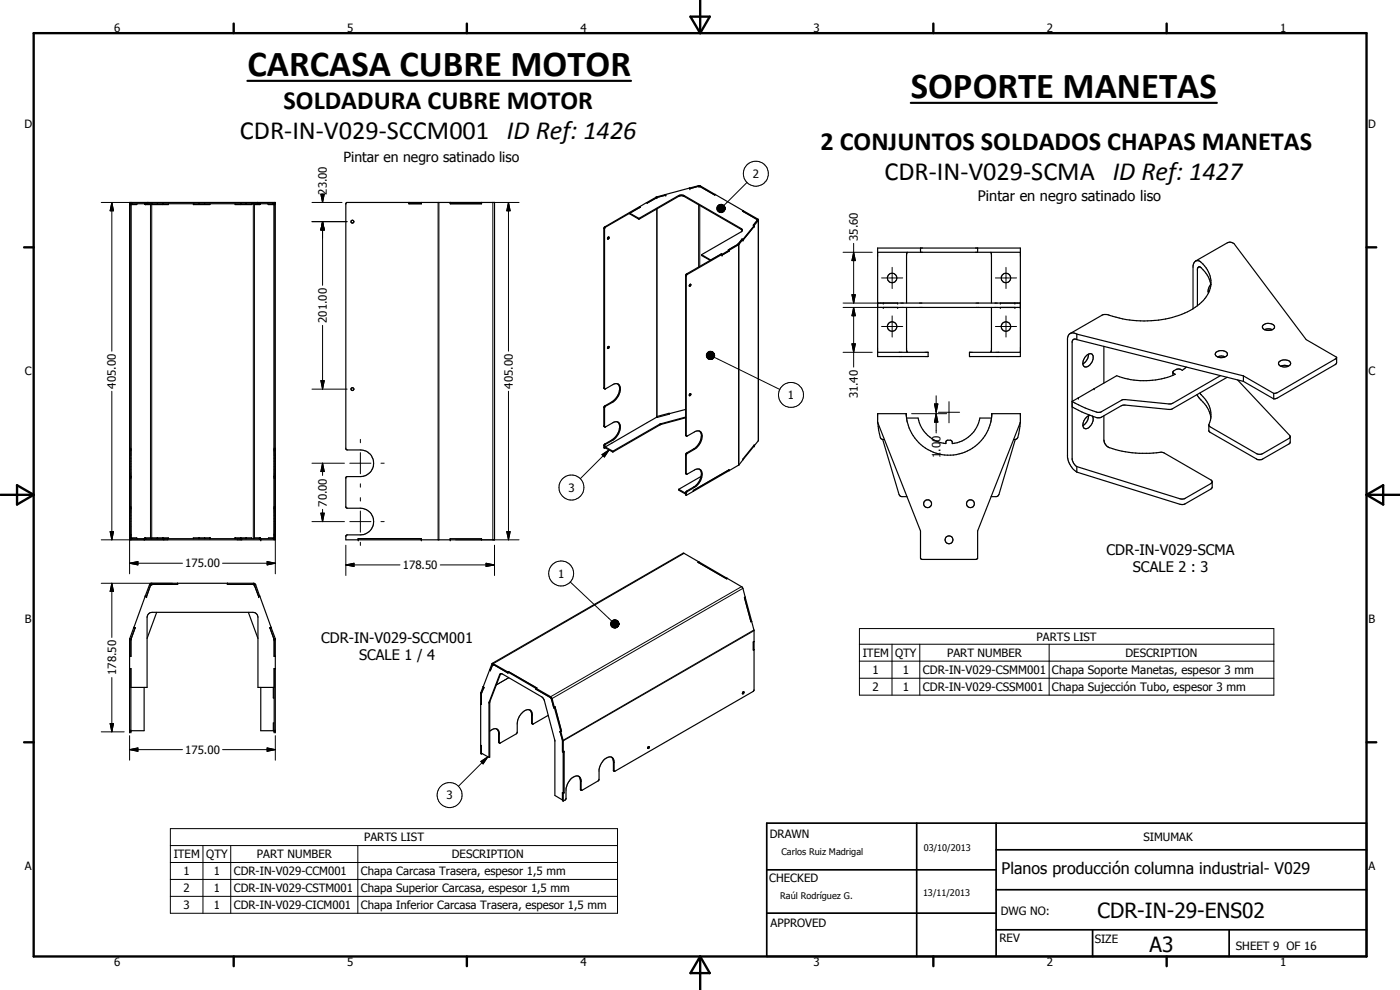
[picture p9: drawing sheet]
<svg xmlns="http://www.w3.org/2000/svg" width="420mm" height="297mm" viewBox="0 0 420 297" stroke-linecap="round" stroke-linejoin="round" font-family="sans-serif">
<g fill="none" stroke="#000" stroke-width=".35">
<path d="M199.7 58.4a11.3 11.3 0 0 0-5.6 2.4M199.7 58.4l.1 .1-2.6 .7-2.9 1.7M199.7 58.4h.1M206.9 56.4l3.2-.6 4.5 2.5-.2 .2M206.9 56.4v.1M206.9 56.4l-7.2 2M209.9 55.9h.1M210 55.9l-3 .7-.1-.2M210 55.9l4.4 2.6M214.4 58.5l.2-.2 8.5 4.9M38.9 60.7h43.7v101.3h-43.7zM39.3 60.7v101.3"/>
<path d="M39.3 61.1h43M39.3 61.1v.3M39.5 61.1l-.2 .3M41.2 61.1l-.2 .3h-1.7M43.6 61.1v.3M43.8 61.1l-.2 .3M44.1 60.7v.4M45.4 61.1l-.2 .3h-1.6M45.5 61.1v.3h5v-.3M58 61.1v.3h5v-.3M70.6 61.1v.3h4.9v-.3M76.1 61.1l.3 .3h1.6"/>
<path d="M77.4 60.7v.4M77.8 61.1l.2 .3M78 61.1v.3M80.3 61.1l.2 .3h1.7M82.2 61.3v.1M82.2 61.4l-.2-.3 .3 .3M82.3 60.7v101.3M103.8 61l.3-.3h44.3v101.3h-44.6l.2-1.4 4.2-.1a4 4 0 0 0 3.9-4 4 4 0 0 0-3.9-4h-3.9l-.5-.4v-8.9l.3-.2h4.1a4 4 0 0 0 3.9-4 4 4 0 0 0-3.9-4h-3.9l-.5-.3zM122.7 60.7v.4h3.7v-.4M135.1 60.7v.4h9.4v-.4M182.6 71.1l-.3 .5M182.6 71.1l-.3 .6"/>
<path d="M182.6 71.1l.2 .1v.3l-.5 .2M191.8 65.5l-2.8-1.5v.2l2.8 1.6M191.8 65.5l11.9-6.8 .9-.2 .7 .2 17.4 10.1 .1 .3-.3 .5-11.9 6.8M191.8 65.8l11.9-6.9 .9-.2 .7 .2 17.2 9.9 .3 .4M191.8 65.5v.3M192.1 62.1l-.2-.1-10.5 6.1-.2 .4v47.9l.3 .3M192.2 62.1l-10.5 6.1-.3 .3v48.1l.2 .1 2.3-1.3a1.48 1.48 0 0 1 1.9 .1 1.48 1.48 0 0 1 .3 1.8 5.2 5.2 0 0 1-2.2 3.3l-2.2 1.3-.3 .4v5.7l.2 .1 2.3-1.3a1.48 1.48 0 0 1 1.9 .1 1.48 1.48 0 0 1 .3 1.8 5.2 5.2 0 0 1-2.2 3.4l-2.2 1.2-.3 .4v.8M194.1 60.8h.1M194.1 60.8l.2 .1M194.3 60.9l-.3-.1-2 1.2 .2 .1M210.6 76.4l2.7 1.6M210.6 76.4v.3l2.5 1.4"/>
<path d="M216.7 76.3l-.2-.1-10.5 6-.2 .4v48.1M216.7 76.3l-10.6 6.2-.2 .3 .2 48.1M218.8 75.3h.1M218.8 75.1l-2.1 1.2M218.8 75.1v.3M218.8 75.3l-2.1 1.2v-.2M223 71.8l-1.4 1.6-2.8 1.7M223 71.8h-.3l-1.3 1.5-2.8 1.7 .2 .1M223.1 63.2l4.5 2.8v66.2l-1.3 1.6M223.1 63.2l-.2 .2 4.3 2.5M223.1 63.2l-.3 .1 4.4 2.6M226.1 67.6l.2 .1"/>
<path d="M226.1 67.6h.1M226.3 67.9l-3.3 4.2v-.3M226.3 67.6v.3M226.3 67.9l-3.3 4.2M226.3 67.7l-3.3 4.1M227.2 65.9l.2 .1-1.3 1.6M227.6 66l-1.3 1.6M263.4 75.7h42.8M272.3 75.7l-.2 .8v14.4M276.3 74.4v1.3M293.4 74.4v1.3M297.3 75.7l.2 .8v14.4"/>
<path d="M358.8 78.3l9.5-5.4 .8-.3 1.2 .5 21.7 28.8 9.1 5.3M207 85.5l.1-.2a.3 .3 0 0 1 .2 .4 .3 .3 0 0 1-.4 .2zM207.1 85.3l-.2 .5M263.4 92.2h42.8M263.4 90.9h42.8M272.1 92.2v12.7l.2 .8M297.5 92.2v12.7l-.2 .8M359.4 91.7a28 28 0 0 1-19.3 4.4l-3.2-.4-2.9-.8a3.7 3.7 0 0 0-3.3-.3l-9.5 5.5M363 87.2a7.6 7.6 0 0 0-3.4-9 1.4 1.4 0 0 0-1.6 1.6v12.8M363 87.2a10.6 10.6 0 0 1-3.6 4.5M363 87.2l-.4 .3M363.4 85.6a8.6 8.6 0 0 0-3.1-5.4 .57 .57 0 0 0-.6-.1 .57 .57 0 0 0-.3 .6v11"/>
<path d="M363.4 85.3l-.8 1.5 .1 1.1M379.1 97.6a2.4 2.4 0 0 1 3.4 .4 1.96 1.96 0 0 1-3 .9l-.6-.6zM379.5 98.9l.9-.2 1.4 .2M181.3 116.5h.1M182.5 104h.3v.3l-.4 .3zM182.6 104l-.3 .4M185.4 115.2a3.9 3.9 0 0 1-1.7 5.3l-2.4 1.5-.1 5.8 .3 .3M207 118.3l.1-.2a.3 .3 0 0 1 .2 .4 .3 .3 0 0 1-.4 .2zM207.1 118.1l-.2 .5M263.4 105.7h15.1v1.3h-15.1v-32.6h42.8v32.6h-15.3v-1.3h15.3M323.2 100.2l50 12.6M323.2 100.2v1.7"/>
<path d="M323.2 101.9l50 12.5M323.2 100.2a1.68 1.68 0 0 0-1.9-.2 1.68 1.68 0 0 0-.9 1.5v35.7a6.4 6.4 0 0 0 2.8 4.4M323.2 101.9l-.9-.1-.5 .6v35.4l.5 1.3 .9 .9M325.8 107l.5-.5a1.03 1.03 0 0 1 1.8 .3 2.91 2.91 0 0 1-2.5 3.3 2.09 2.09 0 0 1 .2-3.1zM326.7 106.3a3.2 3.2 0 0 1-1.7 2.9M328.3 116.6h.1M331.3 103.9v11M351.9 112.6a23.4 23.4 0 0 1-16.8 .1l-6.7 3.9M352 111.8l.7 .5-.8 .3M356 110.1l-1.2 1a1.97 1.97 0 0 0-2.7 .3l-.1 1.2M359.2 118.4l.8 1.1a9.7 9.7 0 0 1 3.4 5.8M360.1 117.9a8.2 8.2 0 0 1 2.7 9.6v1.8l.4 .4 13.9 8a1.83 1.83 0 0 0 1.9 0l8-4.6 .2-.5v-1.6"/>
<path d="M364.9 105.7a2.45 2.45 0 0 1 3.5 .4 1.94 1.94 0 0 1-2.7 1.1 .91 .91 0 0 1-.9-.5 .91 .91 0 0 1 .1-1zM365.4 107.1l1.2-.3 1.1 .3M366.3 112.7l-14.8 8.5-14.3-1.3-6.8 3.7-.7 .1a28.6 28.6 0 0 1-7.9-3.3l6.6-3.8M368.3 113.2l-16.8 9.6-14.3-1.3-7.2 3.8a20.3 20.3 0 0 1-7.3-2.7l-.9-.5M371.4 114l15.8 17M373.2 112.8l9.1 5.2M373.2 112.8v1.6M373.2 114.4l9.1 5.3M382.3 118v1.7M383.9 108.5a2.35 2.35 0 0 1 3.4 .4 2.01 2.01 0 0 1-2.9 1 .86 .86 0 0 1-.5-1.4zM384.3 109.9l1.2-.3 1.2 .3M401.1 107.2l-.4 .5-17.4 10.2-1 .1"/>
<path d="M401.1 107.2v1.6l-.4 .6-17.4 10.1-1 .2M38.9 135h.4M82.3 135h.3M181.3 127.9h.1M181.6 134.4l-.2 .1M181.6 134.1v.3M181.6 134.1l2.3 1.3M181.6 134.4l2.3 1.2M183.6 133l-2 1.1M183.9 135.4v.2M185.4 126.6a3.9 3.9 0 0 1-1.7 5.4l-2.4 1.3-.1 1.1 .2 .1M197.2 125.1l-13.7 7.9"/>
<path d="M197.2 125l3.6-1 .1 .2-3.6 1M197.2 125l.1 .2M197.2 125v.1M197.2 125.1l.1 .1M205.8 122.9l-4.9 1.2M205.8 125.3l-7.6 2.1-14.3 8.2M205.8 125.1l-7.6 2.1-14.3 8.2M205.8 130.7h.1M205.8 130.7l.3 .2M206.1 130.9l2.6-1.5a1.45 1.45 0 0 1 1.7 .3 1.45 1.45 0 0 1 .2 1.7 4.8 4.8 0 0 1-2.2 3.4l-2.3 1.4-.2 .3 .2 5.8M210 129.3a3.5 3.5 0 0 1-.9 4.6l-3.3 2.3v5.8l.3 .3M223 138l-1.4 1.6-13.5 7.8"/>
<path d="M226.3 133.8v-.3l-3.3 4.2v.3M226.3 133.8l-3.3 4.2M263.4 126.7l12.9 32.6v8.3l.4 .3h16.2l.5-.3v-8.3l12.8-32.6M263.4 126.7v-2.6h8.6v.8a12.8 12.8 0 0 0 13.2 11.7 12.8 12.8 0 0 0 12.4-12.5h8.6v2.6M263.4 126.7v.2M263.4 126.8l.8 4.4 .4 .5 .8 .2M264.9 131.9l4.9 16.5 .7 .6h1.7M272.1 125.4h3.4a9.4 9.4 0 0 0 8.4 7.7v-.7l.4-.3 1.3 .1 .2 .9a9.5 9.5 0 0 0 8.3-7.7h3.4M304.7 131.9l-4.9 16.5-.6 .6h-1.7M306.2 126.8l-.3 2.2a3.6 3.6 0 0 1-.7 2.6l-1 .3M306.2 126.7v.2M323.2 140v1.6"/>
<path d="M323.2 140l31.2 9.7 1.1-.1 7.9-4.5 .4-.6M326.7 124.8a3.3 3.3 0 0 1-1.5 2.8l-.2 .1M326.7 124.8a2.93 2.93 0 0 0-1.4 3.6 1.69 1.69 0 0 0 2.3-1l.5-1.3-.3-1.3M327.2 124.6l-.5 .2M331.3 124.8l.1 7.6a2.36 2.36 0 0 0 1.1 1.7 30.3 30.3 0 0 0 15.6 1.6l1.1 .1 14.2 8.2 .4 .5M362.8 127.7l14.3 8.4 .7 .2 1.2-.2 8-4.7 .2-.4M38.9 152.5h.4M38.9 143h.4M82.3 152.5h.3M82.3 143h.3M203.7 146.8v.3l2.1 1.2M203.7 146.8l2.1 1.2"/>
<path d="M206.1 142.3l2.6-1.5a1.45 1.45 0 0 1 1.7 .3 1.45 1.45 0 0 1 .2 1.8 4.8 4.8 0 0 1-2.2 3.3l-2.3 1.4-.2 1M208.1 147.4l-2.2 1.2M210 140.8a3.5 3.5 0 0 1-.9 4.6l-.5 .5-2.7 1.5-.1 .3 .1 .9M210.4 143l-6.7 3.8M218.8 141.2v-.2l-10.7 6.2v.2M218.8 141.2h.1M323.2 141.6l31.5 9.8 1-.2 7.7-4.5 .4-.5v-1.7M38.9 160.5h.4M39.3 161.6h43M39.3 161.4v.2M39.3 161.4h1.7l.2 .2M39.3 161.4l.2 .2"/>
<path d="M43.3 161.6v.4M43.6 178.9l-4.7 12.9v27.8h.4v-19h-.4M43.6 161.4v.2M43.6 161.4h1.6l.2 .2M43.6 161.4l.2 .2M43.6 178.9l1.3-3.6 .5-.3h30.8l.5 .5 1.2 3.4M45.2 175.6l-1.2 3.4-.4-.1M45.2 175.6h.1M45.2 175.5v.1M45.5 161.6v-.2h5v.2M53.3 175v.3h-7.8l-.3 .3M58 161.6v-.2h5v.2"/>
<path d="M68.2 175v.3h7.8M68.3 175v.3M70.6 161.6v-.2h4.9v.2M76 175.3l.2 .1M76 175.3l.1 .1M76.1 175.4h.1M76.2 175.4l1.4 3.6 .3-.1M77.9 178.9h.1M78 178.9l3.4 9.3M78.1 161.4l-.3 .2M78.1 161.4v.2M78.1 161.4h-1.7l-.3 .2"/>
<path d="M78.3 161.6v.4M82.2 161.4h-1.6l-.2 .2M82.2 161.4l-.2 .2 .3-.2M82.2 161.4h.1M82.3 160.5h.3M107.5 162v-.4h18.9v.4M135.1 162v-.4h9.4v.4M209.7 168.6l-4.7-2.6-57.3 33.1M209.7 168.6l-.2 .1 8.5 4.9M209.7 168.6l8.4 4.9-.1 .1M218 173.6l.2-.1 4.5 2.6 .9 3.1M223.4 179.3l.2-.1 2 7.2-.2 .2z"/>
<path d="M223.6 179.2h.1M38.9 196.9h.4M40.2 188.2l.3 .2zM40.5 188.4l-1.2 3.5v5h-.4M40.5 188.3v.1M47 183.7l-2.9 7.9M74.5 183.7l2.9 7.9M81 188.4l1.3 3.5v5h.3M81 188.3v.1M81.4 188.3l1.2 3.3v28h-.3v-19h.3M81.4 188.2v.1M81.4 188.3l-.4 .1"/>
<path d="M82.3 196.9h.3M147.9 199.4l-.8 1.9M147.9 199.4l4.5 2.5M148 199.3l-.1 .1M225.5 186.4l.8 2.8v17.8l-.3 .5-41.5 23.9-.4-.1v-3l-.6-1.1M226.3 194.9h.1M226.3 192.5h.1M226.3 192.5l-.2 .1v2.5l.2-.2M39.3 206.2h4.8v-21l.5-1.1 1.1-.4 30.8 .1 .7 .6 .2 .8v21h4.9M43.3 206.2v13h-4M78.3 206.2v13h4M82 206.2v3.2h.3"/>
<path d="M82.3 216.9h-.3v2.3M144.3 211.2v.1M145 206l.2 .2-.7 1.9M145.2 206.2l-.7 1.8v3.4l-.2-.2M146.9 201l-2.6 7v18.1l.2 .1M146.9 201h.1M146.9 201l.2 .3M147.1 201.2l-.2-.2 .8-1.9h.2l4.5 2.5M147.1 201.2l.8-1.9 4.5 2.6M147.2 201.2h-.1M149.1 218.7l.5 .8v3.3l.3 .2M150.3 202.1l.5 .1 11.7 6.8 .8 .9 3.2 12.3v16.5l2.3 1.3"/>
<path d="M150.3 202.1l-.4 .3-3.1 8.4v16.4M150.3 202.1l-3.3 8.6v16.5h-.2M152.4 201.6v.3M152.4 201.6l8.5 4.9M152.6 201.5l8.5 4.9-.2 .1M152.6 201.5h.1M152.6 201.5l-.2 .1M159 213l.5 1.1v2.9l.3 .3M159.8 217.2v-2.7a1.47 1.47 0 0 0-1-1.6 1.47 1.47 0 0 0-1.8 .6l-1.3 1.7a7.7 7.7 0 0 0-.5 4.6l-.2 .4-4.9 2.8-.3-.2v-2.9a1.44 1.44 0 0 0-1-1.3 1.44 1.44 0 0 0-1.5 .6l-.3 .2M159.8 217.2h.1M160.9 206.5v.3M160.9 206.8l4.4 2.5"/>
<path d="M160.9 206.8h.1M160.9 206.5l4.6 2.8 .9 2.9h-.3M164.5 214.6l-4.7 2.6M165.3 209.3l.2 .3M165.3 209.4l.2 .2M165.5 209.6l.6 2.6M166.1 212.2l.3 .1M166.4 212.3l1.9 7.2M166.6 212.1l1.9 7.3M166.6 212.1l-.2 .2M166.6 212.1l1.9 7.2-.2 .2M168.1 219.5l.7 2.7"/>
<path d="M168.1 219.5h.2M168.1 219.5l.7 2.6v3.3h.4v12.4h-.4v2.4l.2 .2M168.3 219.5l.7 2.7v18.2M168.5 219.4h.1M168.5 219.4l-.2 .1M223 207.7l.3-.1-.3 .6-.2-.2zM223.1 207.6l-.3 .5M144.3 223.6l.2 .1v2.5M144.3 223.6h.1M144.3 223.6l.2 .2M144.5 226l2.3 1.2M144.7 226.1l-.2 .1"/>
<path d="M173.6 232.9l.5 .8 .1 3.2 .3 .2M184.4 231.4l-.1-2.7a1.4 1.4 0 0 0-.7-1.5 1.4 1.4 0 0 0-1.7 .3 5.4 5.4 0 0 0-2.1 3.4l-.1 3.3-5.1 3-.2-.2v-2.9a1.38 1.38 0 0 0-.9-1.3 1.38 1.38 0 0 0-1.5 .4 5.4 5.4 0 0 0-2.1 3.4v3l-.9 .8M194.5 224.1h.3l-.2 .5-.2-.1zM194.6 224l-.2 .5"/>
<circle cx="105.7" cy="66.5" r=".43"/>
<circle cx="267.7" cy="98" r="1.42"/>
<circle cx="267.7" cy="83.4" r="1.41"/>
<circle cx="301.9" cy="83.4" r="1.42"/>
<circle cx="301.9" cy="98" r="1.42"/>
<circle cx="105.8" cy="116.7" r=".43"/>
<circle cx="278.4" cy="151.1" r="1.17"/>
<circle cx="291.2" cy="151.1" r="1.18"/>
<circle cx="284.8" cy="162" r="1.17"/>
</g>
<g fill="none" stroke="#000" stroke-width=".3">
<path d="M96.3 58.3h1l-.5 2.4zM96.8 58.3v2.4M196.9 59.2l.2 .1M197.1 59.1l.1 .1M197.1 59.3h.1M197.2 59.2h.1M203.7 58.7v.2M205.3 58.7v.2M209.5 55.8l.2 .1M209.7 55.9h.1M210 55.9h.1M210.2 55.8l-.2 .1"/>
<path d="M224.2 54.7l-7 6.9M30.4 60.7h13.7M33.6 60.7l.5 2.5h-1zM33.6 60.7v44.7M38.9 61.3h.4M39.3 61.1h.2l-.2 .3zM39.3 61.4l.2-.3h-.2v100.5h.2l-.2-.2M43.6 61.1h.2l-.2 .3zM45.2 61.4v100M45.5 61.4v100M45.7 60.7v.4M47.2 61.1v.3"/>
<path d="M48.8 61.1v.3M58.1 61.1v.3M59.7 61.1v.3M61.4 61.1v.3M72.2 61.1v.3M73.9 61.1v.3M75.5 61.1v.3M75.9 60.7v.4M76 61.1v100.5M76.4 61.4v100M77.8 61.1h.2v.3zM82 61.1h.3v.3z"/>
<path d="M82 61.1h.2v.3zM82 61.1l.2 .3M82.2 61.1v100.5M82.3 61.3h.3M93.6 60.7h9M93.6 66.5h10.6M96.8 66.5l.5 2.5h-1zM96.8 66.5v19.1M131.5 60.7v101.3M131.7 60.7v101.3M136.7 60.7h19.1M147.9 60.7v101.3"/>
<path d="M152.6 60.7l.5 2.5h-1zM152.6 60.7v44.7M181.2 68.5l.2 .2M181.5 68.1l.2 .1M197.1 62.7v62.5M197.2 62.7l.1 62.5-.1-.2M209.7 61.5v18.6M210 61.6v18.3M215.1 62.4l2.5 .1-2.5 .2zM215.1 62.7l2.5-.2-2.4 .4zM215.1 62.5h2.5M215.2 62.1l2.4 .4-2.5-.1z"/>
<path d="M215.2 62.9l2.4-.4-2.3 .7zM215.3 61.9l2.3 .6-2.4-.4zM215.3 63.2l2.3-.7-2.1 .9zM215.5 61.7l.2-.2 1.9 1zM215.5 61.7l2.1 .8-2.3-.6zM215.5 63.4l2.1-.9-1.9 1zM215.7 61.5l.2-.1 1.7 1.1zM215.7 63.5l1.9-1-1.7 1.2zM215.9 61.4l.2-.1 1.5 1.2zM215.9 63.7l1.7-1.2-1.5 1.3zM216.1 61.3h.3l1.2 1.2zM216.1 63.8l1.5-1.3-1.2 1.3z"/>
<path d="M216.4 61.3h.3l.9 1.2zM216.7 61.3l.9 1.2zM216.9 61.5l.7 1zM217.2 61.6l.4 .9zM217.3 61.8l.3 .7zM217.5 62l.1 .5zM217.6 62.5l-.9 1.3h-.3zM217.6 62.5l-.9 1.3zM217.6 62.5l-.7 1.1zM217.6 62.5l-.4 1zM217.6 62.5l-.3 .8zM217.6 62.5l-.1 .5z"/>
<path d="M217.6 62.5v.3zM221.4 73.3l.2 .1v66.2M221.5 73.3h.1M221.5 73.3h.3v66.2M222.5 68.6v.2M227.2 65.9h.1M227.3 66.1h.1M227.3 66.1l.3 .1v66M227.4 65.7l-.2 .2M253 75.7h8.8M256.2 75.7l.5 2.5h-1zM256.2 73v17.9"/>
<path d="M96.8 97.6v19.2M205.8 82.7l.1 .1M206 82.2l.3 .1M253 92.2h10.4M253 90.9h10.4M255.7 88.4h1l-.5 2.5zM256.2 92.2l.5 2.5h-1zM256.2 92.2v18M264.6 98h6.3M264.6 83.4h6.3M267.7 80.2v6.4M267.7 94.8v6.3"/>
<path d="M298.7 98h6.4M298.7 83.4h6.4M301.9 80.2v6.4M301.9 94.8v6.3M33.6 117.4v44.6M93.6 116.8h10.6M96.3 114.2h1l-.5 2.6zM152.6 117.4v44.6M181.2 116.4l.2 .1M212 106.5l2.4 .1-2.4 .2zM212 106.8l2.4-.2-2.4 .5zM212 106.7h2.4"/>
<path d="M212 106.3l2.4 .3-2.4-.1zM212 107.1l2.4-.5-2.2 .7zM212.2 106l2.2 .6-2.4-.3zM212.2 107.3l2.2-.7-2.1 .9zM212.3 105.8l.2-.2 1.9 1zM212.3 105.8l2.1 .8-2.2-.6zM212.3 107.5l2.1-.9-1.9 1.1zM212.5 105.6l.3-.1 1.6 1.1zM212.5 107.7l1.9-1.1-1.6 1.2zM212.8 105.5l.2-.1 1.4 1.2zM212.8 107.8l1.6-1.2-1.4 1.3zM213 105.4h.3l1.1 1.2z"/>
<path d="M213 107.9l1.4-1.3-1.1 1.3zM213.3 105.4l.3 .1 .8 1.1zM213.6 105.5h.2l.6 1.1zM213.8 105.5l.6 1.1zM214 105.7l.4 .9zM214.2 105.9l.2 .7zM214.3 107.2l19.7 9.6M214.4 106.1v.5zM214.4 106.6l-.8 1.3h-.3zM214.4 106.6l-.8 1.3zM214.4 106.6l-.6 1.1zM214.4 106.6l-.4 1z"/>
<path d="M214.4 106.6l-.2 .8zM214.4 106.6v.6zM214.4 106.6v.3zM253 105.7h8.8M255.7 103.2h1l-.5 2.5zM281 118.7v5M38.9 134.5h.4M38.9 136.1v36.1M82.3 134.5h.3M82.6 136.1v36.1M93.6 139h9.8M96.8 139l.5 2.5h-1z"/>
<path d="M96.8 139v3.7M105 139h6.3M108.2 131.8v1M108.2 135.8v6.4M114.3 139h1M180.7 136.4l2.1-1.4-1.4 2.1zM181.2 133.7l.2 .1M181.2 127.8l.2 .1M181.2 122.3l.2 .1M181.5 133.2l.2 .1M181.5 121.8l.2 .1M182.8 135l-8.7 8.6"/>
<path d="M183.7 132l.2 .1M183.7 120.5l.2 .1M197.2 125l.1 .2zM198 127.3v.2M198.4 127.1v.2M205.8 136.4l.1 .1M205.8 130.6l.1 .1M206 135.9l.3 .2M208.2 134.7l.2 .1M273.6 124.1h10.5M280.4 121.2h1.1l-.5 2.5zM281 124.1l.5 2.6h-1.1z"/>
<path d="M281 124.1v5.8M281.6 123.7h6.4M284.8 120.5v6.4M33.1 159.5h1l-.5 2.5zM38.9 152h.4M38.9 143.5h.4M82.3 152h.3M82.3 143.5h.3M93.6 156.5h9.8M96.3 154h1l-.5 2.5zM96.8 152.8v3.7M105 156.5h6.3"/>
<path d="M108.2 145.2v1M108.2 149.3v1M108.2 153.3v6.4M114.3 156.5h1M152.1 159.5h1l-.5 2.5zM205.8 147.9l.1 .1M205.8 142l.1 .1M206 147.4l.3 .1M208.2 146.1l.2 .1M30.4 175h21.3M30.4 162h18.4M33.6 175l.5 2.5h-1z"/>
<path d="M33.6 175v16.3M38.9 169l2.5-.5v1zM38.9 161h.4M38.9 169h15.9M39.3 161.4l.2 .2h-.2zM43.4 161.6v.4M43.6 161.4l.2 .2h-.2zM44.9 175.5l.3 .1M45.5 175v.3M47.2 161.4v.2M48.8 161.4v.2M49 161.6v.4"/>
<path d="M50.4 161.6v.4M59.7 161.4v.2M61.4 161.4v.2M63 161.4v.2M66.8 169h15.8M70.6 161.4v.2M71.2 161.6v.4M72.2 161.4v.2M72.6 161.6v.4M73.9 161.4v.2M76 175v.3M76.7 175.5l-.3 .1"/>
<path d="M78.1 161.4v.2h-.3zM78.2 161.6v.4M80.2 168.5l2.4 .5-2.4 .5zM82 161.6l.3-.2v.2zM82.2 161.4v.2h-.2zM82.2 161.4l-.2 .2M82.3 161h.3M82.3 161.4v.2h-.3zM103.8 169.5l2.4-.5v1zM103.8 169.5h16.2M103.8 163.6v9.1M108.2 162.7v1"/>
<path d="M132.1 169.5h16.3M136.7 162h19.1M145.9 169l2.5 .5-2.5 .5zM148.4 163.6v9.1M171.1 174.6l12.5 11.8M205.3 166l-57.3 33.1v.2M222.5 176l-57.2 33v.3M223 176.5l-57.5 33.1M38.9 191.9h.4M38.9 191.6l.4 .2M82.3 191.9h.3M82.6 191.6l-.4 .2"/>
<path d="M147.6 199.2l.3 .1M148.1 199.4h.1M183.2 187.1l2.5 .1-2.5 .1zM183.2 187.3l2.5-.1-2.4 .4zM183.2 187.2h2.5M183.3 186.8l2.4 .4-2.5-.1zM183.3 187.6l2.4-.4-2.3 .6zM183.4 186.6l2.3 .6-2.4-.4zM183.4 187.8l2.3-.6-2.1 .9zM183.6 186.4l.2-.2 1.9 1zM183.6 186.4l2.1 .8-2.3-.6zM183.6 188.1l2.1-.9-1.9 1z"/>
<path d="M183.8 186.2l.3-.1 1.6 1.1zM183.8 188.2l1.9-1-1.6 1.1zM184.1 186.1l.2-.1 1.4 1.2zM184.1 188.3l1.6-1.1-1.4 1.2zM184.3 186h.3l1.1 1.2zM184.3 188.4l1.4-1.2-1.1 1.3zM184.6 186h.2l.9 1.2zM184.8 186l.9 1.2zM185.1 186.1l.6 1.1zM185.3 186.2l.4 1zM185.5 186.4l.2 .8zM185.6 186.7l.1 .5z"/>
<path d="M185.7 187.2l-1.1 1.3zM185.7 187.2l-.9 1.2zM185.7 187.2l-.6 1.1zM185.7 187.2l-.4 .9zM185.7 187.2l-.2 .8zM185.7 187.2l-.1 .5zM185.7 187.2v.3zM226.3 189l-57.5 33.1M226.3 189.2l-57.3 33.1-.2-.1M257.9 188.6h124.4v20h-124.4zM257.9 193.3h124.4M257.9 198.4h124.4"/>
<path d="M267.7 193.3v15.3M276 193.3v15.3M314.9 193.3v15.3M30.4 219.6h6.9M33.1 217.1h1l-.5 2.5zM33.6 203.3v16.3M38.9 219.1h.4M82.3 219.1h.3M144.3 208l.2 .1M144.3 207.8l.3 .2M144.5 208.1h.1M147 210.8l-.2 .1"/>
<path d="M147 210.5l-.2 .2M150.2 202.3l-.3 .1M152.6 203.3l-3.7 2.2 3.8-2.1M159.5 217l.3 .1M159.5 214.4l.3 .1M165.2 209.3h.1M165.5 209.6h.1M257.9 203.5h124.4M38.9 224.9l2.5-.5v1zM38.9 220.7v7.4M38.9 224.9h15.9M66.8 224.9h15.8"/>
<path d="M80.2 224.4l2.4 .5-2.4 .5zM82.6 220.7v7.4M144.3 228.5l2.1-1.4-1.4 2.1zM146.4 227.1l-8.8 8.8M149.6 222.7l.2 .1M149.6 220.1l.2 .2M168.8 222.1v.1M174.2 236.8l.2 .1M174.2 234.3l.2 .1M184.1 231.1l.2 .1M184.1 228.6l.2 .1M51.1 248.6h134.2v25.4h-134.2z"/>
<path d="M51.1 253.7h134.2M51.1 258.8h134.2M60.9 253.7v20.3M69.2 253.7v20.3M107.4 253.7v20.3M51.1 263.9h134.2M51.1 268.9h134.2"/>
<circle cx="226.9" cy="52.1" r="3.8"/>
<circle cx="237.4" cy="118.5" r="3.8"/>
<circle cx="171.5" cy="146.3" r="3.8"/>
<circle cx="168.4" cy="172.1" r="3.7"/>
<circle cx="134.9" cy="238.5" r="3.8"/>
</g>
<g fill="#000">
<circle cx="199.8" cy="58.5" r=".18"/>
<circle cx="207" cy="56.6" r=".18"/>
<circle cx="214.6" cy="58.3" r=".18"/>
<circle cx="38.9" cy="60.7" r=".18"/>
<circle cx="39.3" cy="60.7" r=".18"/>
<circle cx="82.3" cy="60.7" r=".18"/>
<circle cx="82.6" cy="60.7" r=".18"/>
<circle cx="126.4" cy="60.7" r=".18"/>
<circle cx="192" cy="62" r=".18"/>
<circle cx="216.5" cy="76.2" r=".18"/>
<circle cx="216.7" cy="76.5" r=".18"/>
<circle cx="218.6" cy="75" r=".18"/>
<circle cx="222.7" cy="71.8" r=".18"/>
<circle cx="223" cy="72.1" r=".18"/>
<circle cx="223.1" cy="63.2" r=".18"/>
<circle cx="226.3" cy="67.9" r=".18"/>
<circle cx="265.1" cy="92.2" r=".18"/>
<circle cx="265.1" cy="90.9" r=".18"/>
<circle cx="269.4" cy="92.2" r=".18"/>
<circle cx="269.4" cy="90.9" r=".18"/>
<circle cx="300.2" cy="92.2" r=".18"/>
<circle cx="300.2" cy="90.9" r=".18"/>
<circle cx="304.6" cy="92.2" r=".18"/>
<circle cx="304.6" cy="90.9" r=".18"/>
<circle cx="306.2" cy="90.9" r=".18"/>
<circle cx="306.2" cy="92.2" r=".18"/>
<circle cx="323.6" cy="119.4" r=".18"/>
<circle cx="328.4" cy="116.6" r=".18"/>
<circle cx="226.3" cy="133.8" r=".18"/>
<circle cx="38.9" cy="143" r=".18"/>
<circle cx="39.3" cy="143" r=".18"/>
<circle cx="82.3" cy="143" r=".18"/>
<circle cx="82.6" cy="143" r=".18"/>
<circle cx="43.6" cy="178.9" r=".18"/>
<circle cx="44" cy="179" r=".18"/>
<circle cx="45.5" cy="175.3" r=".18"/>
<circle cx="53.3" cy="175" r=".18"/>
<circle cx="76.4" cy="175.6" r=".18"/>
<circle cx="77.6" cy="179" r=".18"/>
<circle cx="78.3" cy="162" r=".18"/>
<circle cx="78.3" cy="161.6" r=".18"/>
<circle cx="107.5" cy="162" r=".18"/>
<circle cx="126.4" cy="162" r=".18"/>
<circle cx="135.1" cy="162" r=".18"/>
<circle cx="209.7" cy="168.6" r=".18"/>
<circle cx="218.1" cy="173.5" r=".18"/>
<circle cx="39.3" cy="191.8" r=".18"/>
<circle cx="82.2" cy="191.8" r=".18"/>
<circle cx="82.3" cy="191.9" r=".18"/>
<circle cx="38.9" cy="219.6" r=".18"/>
<circle cx="39.3" cy="219.6" r=".18"/>
<circle cx="82.3" cy="219.6" r=".18"/>
<circle cx="82.6" cy="219.6" r=".18"/>
<circle cx="145.2" cy="206.2" r=".18"/>
<circle cx="161.1" cy="206.4" r=".18"/>
<circle cx="166.1" cy="212.2" r=".18"/>
<circle cx="166.6" cy="212.1" r=".18"/>
<circle cx="168.1" cy="219.5" r=".18"/>
<circle cx="168.8" cy="237.8" r=".18"/>
<circle cx="168.8" cy="225.4" r=".18"/>
<circle cx="169.2" cy="225.4" r=".18"/>
<circle cx="169.2" cy="237.8" r=".18"/>
</g>
<g fill="#000">
<path d="M96.3 58.3h1l-.5 2.4zM33.6 60.7l.5 2.5h-1zM39.3 61.1h.2l-.2 .3zM43.6 61.1h.2l-.2 .3zM77.8 61.1h.2v.3zM82 61.1h.2v.3zM82 61.1h.3v.3zM96.8 66.5l.5 2.5h-1zM152.6 60.7l.5 2.5h-1zM217.5 62l.1 .5zM217.3 61.8l.3 .7zM217.2 61.6l.4 .9z"/>
<path d="M216.9 61.5l.7 1zM216.7 61.3l.9 1.2zM216.4 61.3h.3l.9 1.2zM216.1 61.3h.3l1.2 1.2zM215.9 61.4l.2-.1 1.5 1.2zM215.7 61.5l.2-.1 1.7 1.1zM215.5 61.7l.2-.2 1.9 1zM215.5 61.7l2.1 .8-2.3-.6zM215.3 61.9l2.3 .6-2.4-.4zM215.2 62.9l2.4-.4-2.3 .7zM215.3 63.2l2.3-.7-2.1 .9zM215.5 63.4l2.1-.9-1.9 1z"/>
<path d="M215.7 63.5l1.9-1-1.7 1.2zM215.9 63.7l1.7-1.2-1.5 1.3zM216.1 63.8l1.5-1.3-1.2 1.3zM217.6 62.5l-.9 1.3h-.3zM217.6 62.5l-.9 1.3zM217.6 62.5l-.7 1.1zM217.6 62.5l-.4 1zM217.6 62.5l-.3 .8zM217.6 62.5l-.1 .5zM217.6 62.5v.3zM256.2 75.7l.5 2.5h-1zM255.7 88.4h1l-.5 2.5z"/>
<path d="M256.2 92.2l.5 2.5h-1zM96.3 114.2h1l-.5 2.6zM214.4 106.1v.5zM214.2 105.9l.2 .7zM214 105.7l.4 .9zM213.8 105.5l.6 1.1zM213.6 105.5h.2l.6 1.1zM213.3 105.4l.3 .1 .8 1.1zM213 105.4h.3l1.1 1.2zM212.8 105.5l.2-.1 1.4 1.2zM212.5 105.6l.3-.1 1.6 1.1zM212.3 105.8l.2-.2 1.9 1z"/>
<path d="M212.3 105.8l2.1 .8-2.2-.6zM212.2 106l2.2 .6-2.4-.3zM212 107.1l2.4-.5-2.2 .7zM212.2 107.3l2.2-.7-2.1 .9zM212.3 107.5l2.1-.9-1.9 1.1zM212.5 107.7l1.9-1.1-1.6 1.2zM212.8 107.8l1.6-1.2-1.4 1.3zM213 107.9l1.4-1.3-1.1 1.3zM214.4 106.6l-.8 1.3h-.3zM214.4 106.6l-.8 1.3zM214.4 106.6l-.6 1.1zM214.4 106.6l-.4 1z"/>
<path d="M214.4 106.6l-.2 .8zM214.4 106.6v.6zM214.4 106.6v.3zM255.7 103.2h1l-.5 2.5zM180.7 136.4l2.1-1.4-1.4 2.1zM197.2 125l.1 .2zM280.4 121.2h1.1l-.5 2.5zM281 124.1l.5 2.6h-1.1zM33.1 159.5h1l-.5 2.5zM96.3 154h1l-.5 2.5zM96.8 139l.5 2.5h-1zM152.1 159.5h1l-.5 2.5z"/>
<path d="M33.6 175l.5 2.5h-1zM39.3 161.4l.2 .2h-.2zM38.9 169l2.5-.5v1zM43.6 161.4l.2 .2h-.2zM78.1 161.4v.2h-.3zM80.2 168.5l2.4 .5-2.4 .5zM82.2 161.4v.2h-.2zM82 161.6l.3-.2v.2zM103.8 169.5l2.4-.5v1zM145.9 169l2.5 .5-2.5 .5zM185.6 186.7l.1 .5zM185.5 186.4l.2 .8z"/>
<path d="M185.3 186.2l.4 1zM185.1 186.1l.6 1.1zM184.8 186l.9 1.2zM184.6 186h.2l.9 1.2zM184.3 186h.3l1.1 1.2zM184.1 186.1l.2-.1 1.4 1.2zM183.8 186.2l.3-.1 1.6 1.1zM183.6 186.4l.2-.2 1.9 1zM183.6 186.4l2.1 .8-2.3-.6zM183.4 186.6l2.3 .6-2.4-.4zM183.3 187.6l2.4-.4-2.3 .6zM183.4 187.8l2.3-.6-2.1 .9z"/>
<path d="M183.6 188.1l2.1-.9-1.9 1zM183.8 188.2l1.9-1-1.6 1.1zM184.1 188.3l1.6-1.1-1.4 1.2zM184.3 188.4l1.4-1.2-1.1 1.3zM185.7 187.2l-1.1 1.3zM185.7 187.2l-.9 1.2zM185.7 187.2l-.6 1.1zM185.7 187.2l-.4 .9zM185.7 187.2l-.2 .8zM185.7 187.2l-.1 .5zM185.7 187.2v.3zM33.1 217.1h1l-.5 2.5z"/>
<path d="M38.9 224.9l2.5-.5v1zM80.2 224.4l2.4 .5-2.4 .5zM144.3 228.5l2.1-1.4-1.4 2.1z"/>
</g>
<g fill="none" stroke="#000" stroke-width=".71">
<path d="M10.1 9.9h400v277.1h-400zM70.1 7.1v2.8M140.1 7.1v2.8M207.2 5h5.8l-2.9 4.9zM210.1 0v9.9M280.1 7.1v2.8M350.1 7.1v2.8M7.2 74.2h2.9M410.1 74.2h2.9M.1 148.5h10M5.1 145.6l5 2.9-5 2.9zM410.1 148.5h10"/>
<path d="M410.1 148.5l5-2.9v5.8zM7.2 222.7h2.9M410.1 222.7h2.9M70.1 287v2.9M140.1 287v2.9M210.1 287v10M210.1 287l2.9 5h-5.8zM280.1 287v2.9M350.1 287v2.9"/>
</g>
<path d="M230.1 247h180v40h-180zM275.1 247v40M298.9 255h111.2M298.9 247v40M230.1 274h68.8M230.1 261h68.8M298.9 279h111.2M298.9 267h111.2M327.9 279v8M368.9 279v8" fill="none" stroke="#000" stroke-width=".51"/>
<path d="M215.1 62.3h2.5M212 106.4h2.4M183.2 187h2.5M183.2 187.4h2.5" fill="none" stroke="#000" stroke-width=".38"/>
<path d="M215.1 62.7h2.5M212 106.8h2.4" fill="none" stroke="#000" stroke-width=".42"/>
<path d="M74.2 24.3h115.2M273.3 30.9h91.9" fill="none" stroke="#000" stroke-width=".63"/>
<g font-size="11">
<text x="74.2" y="22.7">CARCASA CUBRE MOTOR</text>
<text x="273.4" y="29.3">SOPORTE MANETAS</text>
</g>
<g font-size="7.9">
<text x="85.1" y="32.7">SOLDADURA CUBRE MOTOR</text>
<text x="72" y="41.7">CDR-IN-V029-SCCM001 ID Ref: 1426</text>
<text x="246.2" y="44.9">2 CONJUNTOS SOLDADOS CHAPAS MANETAS</text>
<text x="265.4" y="53.9">CDR-IN-V029-SCMA ID Ref: 1427</text>
</g>
<g font-size="6.3">
<text x="329.4" y="275.4">CDR-IN-29-ENS02</text>
<text x="345" y="285.6">A3</text>
</g>
<text font-size="4.8" x="300.6" y="262.1">Planos producción columna industrial- V029</text>
<g font-size="4.4">
<text x="293.5" y="60.4">Pintar en negro satinado liso</text>
<text x="332.1" y="166.5">CDR-IN-V029-SCMA</text>
<text x="340" y="171.7">SCALE 2 : 3</text>
<text x="96.4" y="192.9">CDR-IN-V029-SCCM001</text>
<text x="107.8" y="198.1">SCALE 1 / 4</text>
</g>
<text font-size="4.2" x="103.1" y="48.7">Pintar en negro satinado liso</text>
<g font-size="3.5">
<text x="261.9" y="202.2">1</text>
<text x="270.9" y="202.2">1</text>
<text x="276.9" y="202.2">CDR-IN-V029-CSMM001</text>
<text x="315.7" y="202.3">Chapa Soporte Manetas, espesor 3 mm</text>
<text x="261.9" y="207.3">2</text>
<text x="270.9" y="207.3">1</text>
<text x="276.9" y="207.3">CDR-IN-V029-CSSM001</text>
<text x="315.7" y="207.4">Chapa Sujección Tubo, espesor 3 mm</text>
</g>
<g font-size="3.4">
<text x="34.2" y="9.6">6</text>
<text x="104.2" y="9.6">5</text>
<text x="174.2" y="9.6">4</text>
<text x="244.2" y="9.6">3</text>
<text x="314.2" y="9.6">2</text>
<text x="384.2" y="9.6">1</text>
<text x="7.4" y="38.4">D</text>
<text x="410.6" y="38.4">D</text>
<text x="225.9" y="53.4">2</text>
<text x="98.1" y="58.5" transform="rotate(-90 98.1 58.5)">23.00</text>
<text x="257.4" y="72.3" transform="rotate(-90 257.4 72.3)">35.60</text>
<text x="98.1" y="96.9" transform="rotate(-90 98.1 96.9)">201.00</text>
<text x="7.5" y="112.6">C</text>
<text x="410.7" y="112.6">C</text>
<text x="34.8" y="116.6" transform="rotate(-90 34.8 116.6)">405.00</text>
<text x="153.9" y="116.6" transform="rotate(-90 153.9 116.6)">405.00</text>
<text x="236.5" y="119.8">1</text>
<text x="257.4" y="119.5" transform="rotate(-90 257.4 119.5)">31.40</text>
<text x="282.2" y="137.4" transform="rotate(-90 282.2 137.4)">1.00</text>
<text x="170.6" y="147.6">3</text>
<text x="98.1" y="152" transform="rotate(-90 98.1 152)">70.00</text>
<text x="55.6" y="170.3">175.00</text>
<text x="120.9" y="170.7">178.50</text>
<text x="167.5" y="173.4">1</text>
<text x="7.5" y="186.9">B</text>
<text x="410.7" y="186.9">B</text>
<text x="258.9" y="197.1">ITEM</text>
<text x="268.6" y="197.1">QTY</text>
<text x="284.2" y="197.1">PART NUMBER</text>
<text x="311.1" y="192.2">PARTS LIST</text>
<text x="337.8" y="197.1">DESCRIPTION</text>
<text x="34.8" y="202.5" transform="rotate(-90 34.8 202.5)">178.50</text>
<text x="55.6" y="226.2">175.00</text>
<text x="134" y="239.8">3</text>
<text x="231" y="251.4">DRAWN</text>
<text x="52.1" y="257.5">ITEM</text>
<text x="61.9" y="257.6">QTY</text>
<text x="77.1" y="257.5">PART NUMBER</text>
<text x="109.3" y="252.5">PARTS LIST</text>
<text x="135.6" y="257.6">DESCRIPTION</text>
<text x="343.1" y="252.3">SIMUMAK</text>
<text x="7.4" y="261.1">A</text>
<text x="55.1" y="262.6">1</text>
<text x="64.2" y="262.6">1</text>
<text x="70.2" y="262.6">CDR-IN-V029-CCM001</text>
<text x="108.3" y="262.6">Chapa Carcasa Trasera, espesor 1,5 mm</text>
<text x="410.7" y="261.1">A</text>
<text x="55.1" y="267.7">2</text>
<text x="64.2" y="267.7">1</text>
<text x="70.2" y="267.7">CDR-IN-V029-CSTM001</text>
<text x="108.3" y="267.7">Chapa Superior Carcasa, espesor 1,5 mm</text>
<text x="230.9" y="264.5">CHECKED</text>
<text x="55.1" y="272.8">3</text>
<text x="64.2" y="272.8">1</text>
<text x="70.2" y="272.8">CDR-IN-V029-CICM001</text>
<text x="108.3" y="272.8">Chapa Inferior Carcasa Trasera, espesor 1,5 mm</text>
<text x="300.3" y="274.4">DWG NO:</text>
<text x="231.3" y="278.2">APPROVED</text>
<text x="300" y="282.6">REV</text>
<text x="328.5" y="283">SIZE</text>
<text x="370.9" y="285.1">SHEET 9 OF 16</text>
<text x="34.2" y="289.9">6</text>
<text x="104.2" y="289.9">5</text>
<text x="174.2" y="289.9">4</text>
<text x="244.2" y="289.9">3</text>
<text x="314.2" y="289.9">2</text>
<text x="384.2" y="289.9">1</text>
</g>
<g font-size="2.7">
<text x="234.5" y="256.6">Carlos Ruiz Madrigal</text>
<text x="277.2" y="255.3">03/10/2013</text>
<text x="234.1" y="269.7">Raúl Rodríguez G.</text>
<text x="277" y="268.7">13/11/2013</text>
</g>
</svg>
